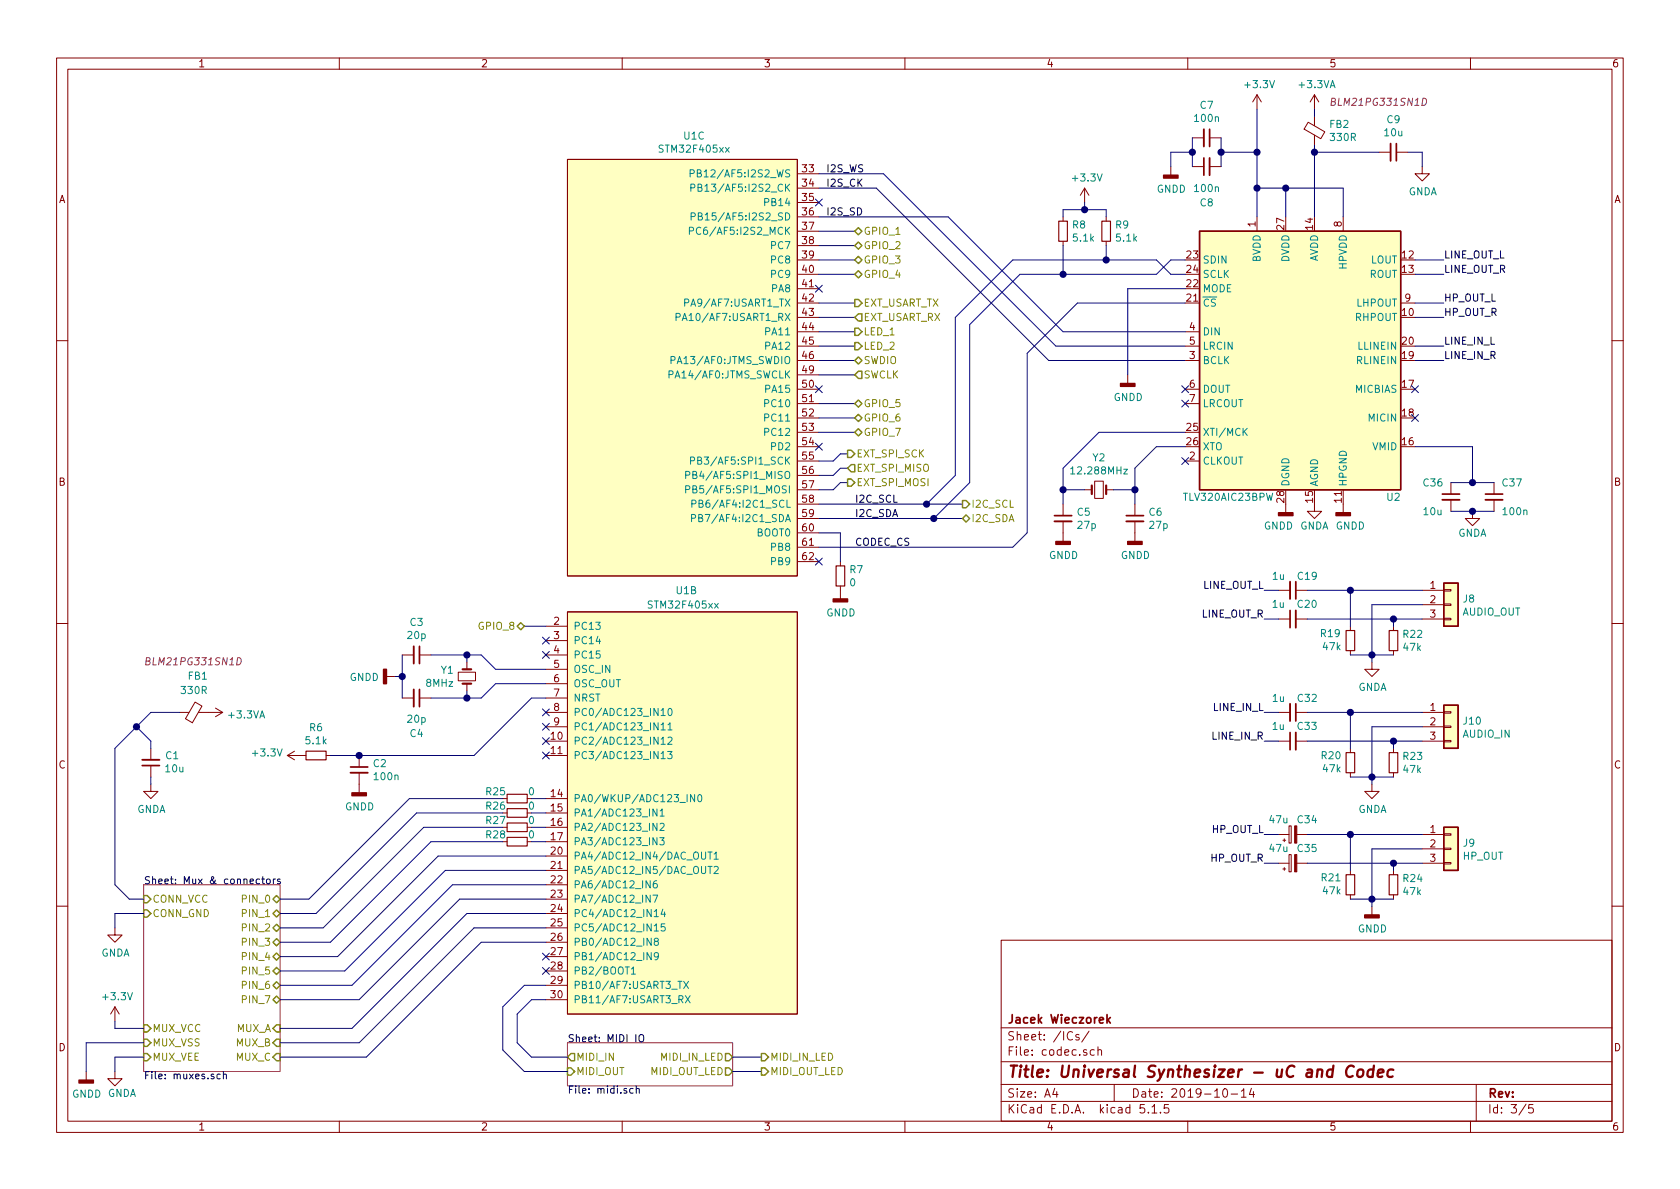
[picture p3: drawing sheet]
<svg xmlns="http://www.w3.org/2000/svg" width="297mm" height="210mm" viewBox="0 0 297 210" stroke-linecap="round" stroke-linejoin="round" font-family="sans-serif">
<g fill="none" stroke="#840000" stroke-width=".18">
<path d="M10 10.3h277v189.9h-277zM12 12.2h273v186.1h-273zM60 10.3v1.9M110 10.3v1.9M160 10.3v1.9M210 10.3v1.9M222.2 16.8l-.7 1.2M222.2 16.8v2.5M222.2 16.8l.8 1.2M232.4 16.8v2.5M232.4 16.8l-.8 1.2M232.4 16.8l.8 1.2"/>
<path d="M260 10.3v1.9M100.3 28.2h40.7v73.6h-40.7zM141 30.7h3.8M141 33.3h3.8M141 35.8h3.8M141 38.3h3.8M188 38.3v.8M191.8 33.3l-.8 1.2M191.8 33.3v2.5M191.8 33.3l.7 1.2M195.6 38.3v.8M207 29.5v1.5"/>
<path d="M210.8 29.5h2.1M210.8 24.4h2.1M213.9 29.5h2M213.9 24.4h2M222.2 38.3v2.6M231.3 21.6l2.9 1.7-.7 1.2-2.9-1.7zM232.4 20.6v1.6M232.4 23.9v1.7M237.5 38.3v2.6M243.8 26.9h2.1M246.9 26.9h2M251.5 29.5v1.2h1.2l-1.2 1.3-1.3-1.3h1.3"/>
<path d="M141 40.9h3.8M141 43.4h3.8M141 46h3.8M141 48.5h3.8M141 51h3.8M141 53.6h3.8M141 56.1h3.8M141 58.7h3.8M188 42.7v.7M195.6 42.7v.7M209.5 58.7h2.6M247.6 53.6h2.6"/>
<path d="M10 60.2h2M141 61.2h3.8M141 63.7h3.8M141 66.3h3.8M141 68.8h3.8M141 71.4h3.8M141 73.9h3.8M141 76.4h3.8M141 79h3.8M199.4 66.3v1.5M209.5 61.2h2.6M209.5 63.7h2.6"/>
<path d="M209.5 68.8h2.6M209.5 71.4h2.6M285 60.2h2M141 81.5h3.8M141 84.1h3.8M141 86.6h3.8M141 89.1h3.8M141 91.7h3.8M141 94.2h3.8M141 96.8h3.8M141 99.3h3.8M148.6 99.3v.8"/>
<path d="M188 89.1v2.1M188 92.2v3.6M191.8 86.6h1.2M193.5 85.1h1.6v3h-1.6zM195.6 86.6h1.2M200.7 89.1v2.1M200.7 92.2v3.6M209.5 81.5h2.6M227.3 89.1v1.6M232.4 89.1v1.3h1.3l-1.3 1.3-1.3-1.3h1.3M237.5 89.1v1.6M256.5 85.3v2.1"/>
<path d="M256.5 88.4v2M260.3 90.4v1.3h1.3l-1.3 1.3-1.2-1.3h1.2M264.2 85.3v2.1M264.2 88.4v2M10 110.3h2M68.3 119.6h1.5M71.1 115.8h2.1M74.2 115.8h2M81 118.9h3.1v1.5h-3.1zM82.5 117.1v1.3M96.5 115.8h3.8M96.5 110.7h3.8"/>
<path d="M96.5 113.3h3.8M96.5 118.4h3.8M100.3 108.2h40.7v71.1h-40.7zM148.6 103.6v2.3M226.1 104.4h2M226.1 109.5h2M229.1 104.4h2M229.1 109.5h2M238.8 110.7v.8M238.8 115.1v.7M242.6 117.1v1.3h1.2l-1.2 1.2-1.3-1.2h1.3M246.4 110.7v.8"/>
<path d="M246.4 115.1v.7M251.5 104.4h3.8M251.5 109.5h3.8M251.5 106.9h3.8M255.3 109.3h1.2v.3h-1.2zM255.3 104.3h1.2v.2h-1.2zM255.3 106.8h1.2v.3h-1.2zM285 110.3h2M26.7 138.7v1.2h1.2l-1.2 1.3-1.3-1.3h1.3M26.7 132.3v2.1M26.7 135.4v2M31.7 126h1.7"/>
<path d="M34.5 124.1l1.2 .8-1.7 2.9-1.2-.7zM35.1 126h4.3M38.1 125.2l1.3 .8M39.4 126l-1.3 .7M50.8 133.6l1.3 .8M50.8 133.6h3.3M52.1 132.8l-1.3 .8M57.7 133.6h.7M63.5 133.6v2M63.5 136.6v3.6M71.1 123.4h2.1M74.2 123.4h2"/>
<path d="M82.5 120.9v1.3M96.5 126h3.8M96.5 131.1h3.8M96.5 133.6h3.8M96.5 123.4h3.8M96.5 120.9h3.8M96.5 128.5h3.8M226.1 126h2M226.1 131.1h2M229.1 126h2M229.1 131.1h2M238.8 132.3v.8"/>
<path d="M238.8 136.6v.8M242.6 138.7v1.2h1.2l-1.2 1.3-1.3-1.3h1.3M246.4 132.3v.8M246.4 136.6v.8M251.5 126h3.8M251.5 131.1h3.8M251.5 128.5h3.8M255.3 130.9h1.2v.3h-1.2zM255.3 125.9h1.2v.2h-1.2zM255.3 128.4h1.2v.2h-1.2zM96.5 141.2h3.8M96.5 143.8h3.8"/>
<path d="M96.5 146.3h3.8M96.5 148.8h3.8M96.5 151.4h3.8M96.5 153.9h3.8M96.5 156.5h3.8M96.5 159h3.8M226.1 152.6h1.8M226.1 147.6h1.8M226.8 153.7h.5M226.8 148.6h.5M227.1 148.3v.5M227.1 153.4v.5"/>
<path d="M227.9 151.1h.4v3.1h-.4zM227.9 146h.4v3.1h-.4zM229.3 152.6h1.8M229.3 147.6h1.8M238.8 153.9v.8M238.8 158.2v.8M246.4 153.9v.8M246.4 158.2v.8M251.5 152.6h3.8M251.5 147.6h3.8M251.5 150.1h3.8M255.3 152.5h1.2v.3h-1.2z"/>
<path d="M255.3 147.4h1.2v.3h-1.2zM255.3 150h1.2v.2h-1.2zM10 160.2h2M20.3 164.1v1.2h1.3l-1.3 1.3-1.3-1.3h1.3M20.3 178l-.7 1.3M20.3 178v2.6M20.3 178l.8 1.3M96.5 161.5h3.8M96.5 164.1h3.8M96.5 166.6h3.8M96.5 169.2h3.8M96.5 171.7h3.8"/>
<path d="M96.5 174.2h3.8M96.5 176.8h3.8M177 166.3h108v32h-108zM242.6 160.3v1.5M285 160.2h2M15.2 189.5v1.5M20.3 189.5v1.2h1.3l-1.3 1.3-1.3-1.3h1.3M60 198.3v1.9M110 198.3v1.9M160 198.3v1.9M177 194.8h108M177 191.8h108"/>
<path d="M177 187.8h108M177 181.8h108M186.5 192.5l-.4 1h1M186.8 193v1M190.8 183a.37 .37 0 0 0-.6 .1l.1 .3 .5 .1v.1l-.2 .3-.4-.1M192.6 182.3l-1.3 2M193.5 185.7l-.4-.1-.3 .3v.6l.3 .1 .4-.1M194.1 185.7l.2-.1 .4 .1 .1 .9M194.1 185.1v1.5M197 191.8v3M202.3 195.3h-.7l-.1 .7 .3-.1 .5 .1 .1 .2-.1 .5-.2 .1-.6-.1M203 196.7v.1"/>
<path d="M203.7 195.8l.4-.5v1.5M203.7 196.8h.8M205.2 196.7v.1M206.6 195.3h-.7l-.1 .7 .2-.1 .6 .1 .1 .2-.1 .5-.2 .1-.6-.1M210 198.3v1.9M216.3 192.7l.4-.2a.94 .94 0 0 1 0 1.5 .79 .79 0 0 1-.4-1.3zM217.7 193.5h1.1M219.5 193l.4-.5v1.5M219.5 194h.8M221.3 192.5l-.4 1h.9M221.6 193v1M260 198.3v1.9"/>
<path d="M261 191.8v6.5M269.8 195.2l-1.2 2M271 195.3h-.7v.7l.2-.1 .5 .1 .1 .2-.1 .5-.2 .1-.5-.1"/>
</g>
<path d="M239.4 188.6a.88 .88 0 0 0-1 0 .88 .88 0 0 0-.4 1 .7 .7 0 0 0 .3 .8 .7 .7 0 0 0 .9-.1M240.1 189.3a.53 .53 0 0 1 .6-.2 .53 .53 0 0 1 .4 .4l-.1 .6a.54 .54 0 0 1-.5 .4 .54 .54 0 0 1-.5-.4zM242.8 189.2a.68 .68 0 0 0-1 .3v.8l.3 .1 .6-.1M242.9 188.4l-.2 2M243.6 189.8l1-.2v-.4h-.8l-.2 1 .2 .2 .6-.1M246.4 189.2a.68 .68 0 0 0-1 .3l-.1 .6 .1 .2 .2 .1 .6-.1" fill="none" stroke="#840000" stroke-width=".41"/>
<g fill="none" stroke="#840000" stroke-width=".3">
<path d="M212.9 27.9v3.1M213.9 22.9v3M246.9 25.4v3M186.4 91.2h3.1M199.1 91.2h3.1M255 87.4h3.1M262.6 87.4h3.1M74.2 114.3v3M228.1 107.9v3.1M229.1 102.9v3M25.1 135.4h3.1M62 135.6h3"/>
<path d="M74.2 121.9v3.1M228.1 129.5v3.1M229.1 124.5v3M195.7 179.4v1.5M196.3 179.9l-.6 .6M195.9 180.4l.4 .5"/>
</g>
<path d="M235.4 18l.6-.1 .1-.2v-.2l-.2-.1h-.4l-.2 1.2 .7-.1 .1-.3-.3-.2M25.8 116.9h.6l.1-.2v-.3l-.2-.1h-.4l-.1 1.3 .6-.2 .1-.3-.2-.2M25.4 156.5h24.1v33h-24.1zM100.3 184.4h29.2v7.6h-29.2z" fill="none" stroke="#840084" stroke-width=".18"/>
<g fill="none" stroke="#000" stroke-width=".18">
<path d="M45.9 155.5l-.4-.1-.2 .3 .1 .5h.5M46.3 155.4h.5M46.5 155v1.1l.3 .2M47.2 155.6l.1-.2 .4 .2 .1 .5-.1 .1-.4 .1-.1-.1zM48.3 155.4v.9M48.7 155.4l-.3 .1-.1 .2M49.5 155.5l-.3-.1-.2 .2 .1 .2 .4 .1v.3h-.5M38.9 190l-.3-.1-.2 .3 .1 .5h.4M39.5 190.1l.2-.2 .3 .1v.8M39.5 189.5v1.3M111.9 192.5h-.3l-.3 .2 .2 .6h.4M112.5 192.6l.2-.1h.3v.8"/>
<path d="M112.5 192v1.3M113 183.1a.45 .45 0 0 1 .8 0 .88 .88 0 0 1-.3 1.1h-.3a1.07 1.07 0 0 1-.2-1.1z"/>
</g>
<g fill="none" stroke="#848400" stroke-width=".25">
<path d="M151.1 58h.7l.6 .7-.6 .6h-.7zM151.1 46l.7-.7 .6 .7-.6 .6zM151.1 48.5l.7-.6 .6 .6-.6 .6zM151.1 40.9l.7-.6 .6 .6-.6 .6zM151.1 53h.7l.6 .6-.6 .6h-.7zM151.8 55.5h.6v1.3h-.6l-.7-.7zM151.8 42.8l.6 .6-.6 .7-.7-.7zM149.9 79.6h.6l.6 .7-.6 .6h-.6zM151.1 71.4l.7-.7 .6 .7-.6 .6zM151.1 73.9l.7-.6 .6 .6-.6 .6zM151.1 76.4l.7-.6 .6 .6-.6 .7zM151.1 60.6h.7l.6 .6-.6 .6h-.7z"/>
<path d="M151.8 65.7h.6v1.2h-.6l-.7-.6zM151.8 63.1l.6 .6-.6 .7-.7-.7zM149.9 84.7h.6l.6 .6-.6 .7h-.6zM150.5 82.2h.6v1.2h-.6l-.6-.6zM170.2 91.7l.6-.6 .6 .6-.6 .6zM170.2 88.5h.6l.6 .6-.6 .7h-.6zM91.4 110.7l.7-.6 .6 .6-.6 .7zM25.4 158.4h.6l.7 .6-.7 .6h-.6zM48.3 159l.6-.6 .6 .6-.6 .6zM25.4 160.9h.6l.7 .6-.7 .7h-.6zM48.3 161.5l.6-.6 .6 .6-.6 .7zM48.3 164.1l.6-.7 .6 .7-.6 .6z"/>
<path d="M48.3 166.6l.6-.6 .6 .6-.6 .7zM48.3 169.2l.6-.7 .6 .7-.6 .6zM48.3 171.7l.6-.6 .6 .6-.6 .6zM48.3 174.2l.6-.6 .6 .6-.6 .7zM48.3 176.8l.6-.7 .6 .7-.6 .6zM25.4 181.2h.6l.7 .7-.7 .6h-.6zM25.4 183.8h.6l.7 .6-.7 .6h-.6zM25.4 186.3h.6l.7 .6-.7 .7h-.6zM48.9 181.2h.6v1.3h-.6l-.6-.6zM48.9 183.8h.6v1.2h-.6l-.6-.6zM48.9 186.3h.6v1.3h-.6l-.6-.7zM100.3 188.8h.7l.6 .7-.6 .6h-.7z"/>
<path d="M101 186.3h.6v1.3h-.6l-.7-.7zM128.3 188.8h.6l.6 .7-.6 .6h-.6zM128.3 186.3h.6l.6 .6-.6 .7h-.6zM134.6 188.8h.7l.6 .7-.6 .6h-.7zM134.6 186.3h.7l.6 .6-.6 .7h-.7z"/>
</g>
<g fill="none" stroke="#840000" stroke-width=".2">
<path d="M187.2 39.1h1.5v3.6h-1.5zM194.8 39.1h1.5v3.6h-1.5zM147.8 100.1h1.6v3.5h-1.6zM238 111.5h1.5v3.6h-1.5zM245.6 111.5h1.5v3.6h-1.5zM54.1 132.8h3.6v1.6h-3.6zM238 133.1h1.5v3.5h-1.5zM245.6 133.1h1.5v3.5h-1.5zM89.7 140.5h3.5v1.5h-3.5zM89.7 143h3.5v1.5h-3.5zM89.7 145.5h3.5v1.6h-3.5zM89.7 148.1h3.5v1.5h-3.5z"/>
<path d="M238 154.7h1.5v3.5h-1.5zM245.6 154.7h1.5v3.5h-1.5z"/>
</g>
<g fill="none" stroke="#840000" stroke-width=".33">
<path d="M212.9 22.9v3M213.9 27.9v3.1M245.9 25.4v3M186.4 92.2h3.1M199.1 92.2h3.1M255 88.4h3.1M262.6 88.4h3.1M73.2 114.3v3M228.1 102.9v3M229.1 107.9v3.1M25.1 134.4h3.1M62 136.6h3"/>
<path d="M73.2 121.9v3.1M228.1 124.5v3M229.1 129.5v3.1"/>
</g>
<g fill="#840000" stroke="#840000" stroke-width=".25">
<path d="M14 191h2.5v.5h-2.5z"/>
<path d="M186.7 95.8h2.5v.5h-2.5z"/>
<path d="M199.4 95.8h2.5v.5h-2.5z"/>
<path d="M62.2 140.2h2.6v.5h-2.6z"/>
<path d="M67.8 118.4h.5v2.5h-.5z"/>
<path d="M198.1 67.8h2.6v.5h-2.6z"/>
<path d="M147.3 105.9h2.6v.5h-2.6z"/>
<path d="M226.1 90.7h2.5v.5h-2.5z"/>
<path d="M205.7 31h2.6v.5h-2.6z"/>
<path d="M236.2 90.7h2.6v.5h-2.6z"/>
<path d="M241.3 161.8h2.5v.5h-2.5z"/>
</g>
<g fill="#ffffc2" stroke="#ffffc2" stroke-width=".18">
<path d="M100.3 28.2h40.7v73.6h-40.7z"/>
<path d="M100.3 108.2h40.7v71.1h-40.7z"/>
<path d="M255.3 124.7h2.5v7.6h-2.5z"/>
<path d="M255.3 146.3h2.5v7.6h-2.5z"/>
<path d="M255.3 103.1h2.5v7.6h-2.5z"/>
<path d="M212.1 40.9h35.5v45.7h-35.5z"/>
</g>
<g fill="none" stroke="#008484" stroke-width=".18">
<path d="M122 30.7l.6-.1 .2-.2-.1-.3-.2-.1h-.5v1.3M122.1 33.2h.7v-.5l-.2-.1h-.5v1.2M122.2 38.3l.6-.1 .1-.1v-.3l-.2-.2h-.5v1.3M123.4 33.2l.6-.1 .1-.2-.1-.2-.6-.1v1.2h.5l.2-.1v-.3l-.2-.2M123.5 38.2h.5l.1-.4-.6-.2v1.3h.5l.2-.2v-.2l-.3-.3M119.5 56.1l.7-.1v-.5l-.2-.1h-.5v1.3M121.1 53.5h.6l.1-.2-.1-.3-.2-.1h-.4v1.2M121.9 40.8l.7-.1v-.4l-.7-.1v1.2M118.3 66.2l.6-.1v-.4l-.1-.1h-.5v1.2M118.6 63.7l.7-.1v-.4l-.2-.2h-.5v1.3M220 76.3l.5 .7M220.5 75.7l-.7 .8"/>
<path d="M121.2 84h.6l.2-.2-.1-.3-.2-.1h-.5v1.2M121.2 86.6l.6-.1 .2-.2-.1-.3-.2-.1h-.5v1.3M122.1 81.5l.7-.1v-.5l-.2-.1h-.5v1.3M122.3 91.6l.6-.1v-.4l-.1-.1h-.5v1.2M122.3 89.1l.6-.1 .2-.1-.1-.3-.2-.2h-.5v1.3M189.3 82.9l.4-.4v1.3M189.3 83.8h.7M116.9 130.7l.3-.4v1.3M116.9 133.2l.3-.3v1.3M116.9 125.6l.3-.3v1.2M116.9 128.2l.3-.4v1.3M116.9 131.6h.7"/>
<path d="M116.9 134.2h.7M116.9 126.5h.7M116.9 129.1h.7M118 132.9h.8l-.4 .5 .4 .1v.5l-.2 .2-.6-.2M118.1 130.5l.5-.2 .2 .4v.2l-.8 .7h.8M118.1 128.2l.4-.4v1.3M118.1 129.1h.7M118.2 125.4l.2-.1a.69 .69 0 0 1 .4 .6 .69 .69 0 0 1-.4 .6l-.2-.1-.1-.3zM115.4 158.3h.9l-.6 1.3M116.1 155.7h-.2a.79 .79 0 0 0-.2 1.3h.4l.1-.5-.2-.3h-.3l-.2 .3M116.2 143v1.3l-.8-1.3v1.3M116.2 145.6v1.3l-.8-1.3v1.3"/>
<path d="M116.7 148.1h.7l-.4 .5 .4 .1-.1 .6-.5 .1-.1-.1M116.7 143.4l.4-.4v1.3M116.7 145.7l.5-.1 .2 .3v.2l-.7 .8h.7M116.7 144.3h.7M122.8 140.5v1.3l-.7-1.3v1.3M123.5 140.6l.2-.1a.69 .69 0 0 1 .4 .6 .69 .69 0 0 1-.4 .7l-.3-.3v-.2zM125.2 150.7h.7M125.2 153.2h.7M125.6 150.7v1.2M125.6 153.2v1.3M126.3 151l.3-.3v1.2M126.3 153.3l.4-.1 .3 .4-.8 .9h.8"/>
<path d="M126.3 151.9h.7M111.6 171.3l.4-.3v1.3M111.6 172.3h.7M115.7 162.1h.7M115.7 164.6h.7M115.9 166.5l-.2-.3v-.2l.2-.1 .5 .1v.3l-.6 .2-.1 .2v.2l.2 .3 .4-.1 .1-.2v-.3l-.2-.1M116.4 169l-.2 .2h-.4l-.1-.2v-.3l.2-.3h.3l.2 .3a.88 .88 0 0 1-.2 1h-.4M117.2 160.8l-.3 .9h.8M117.5 161.3v.8M117.6 163.4h-.7v.6l.5-.2 .2 .3v.3l-.2 .2-.5-.1M120.9 173.5l.8 1.3M121.2 176.1l.8 1.2"/>
<path d="M121.7 173.5l-.8 1.3M122 176.1l-.8 1.2"/>
</g>
<path d="M193 85.8v1.6M195.6 85.8v1.6M81.8 118.4h1.5M81.8 120.9h1.5" fill="none" stroke="#840000" stroke-width=".38"/>
<path d="M212.1 40.9h35.5v45.7h-35.5zM255.3 103.1h2.5v7.6h-2.5zM255.3 124.7h2.5v7.6h-2.5zM255.3 146.3h2.5v7.6h-2.5z" fill="none" stroke="#840000" stroke-width=".25"/>
<g fill="#840000" stroke="#840000" stroke-width=".18">
<path d="M228.9 151.1h.4v3.1h-.4z"/>
<path d="M228.9 146h.4v3.1h-.4z"/>
</g>
<g fill="none" stroke="#000084" stroke-width=".18">
<path d="M222.2 19.3v19M232.4 19.3v1.3M144.2 35.2l1.2 1.2M144.8 33.3h10.1l30.5 30.4h24.1M144.8 30.7h11.4l30.5 30.5h22.8M144.8 38.3h22.8l20.4 20.4h21.5M145.4 35.2l-1.2 1.2M188 38.3v-1.2h7.6v1.2M191.8 35.8v1.3M210.8 24.4v5.1M210.8 26.9h-3.8v2.6M215.9 24.4v5.1"/>
<path d="M215.9 26.9h6.3M222.2 33.3h15.3v5M227.3 33.3v5M232.4 25.6v12.7M232.4 26.9h11.4M248.9 26.9h2.6v2.6M144.2 50.4l1.2 1.3M144.8 53.6h6.3M144.8 48.5h6.3M144.8 56.1h6.3M144.8 58.7h6.3M144.8 46h6.3"/>
<path d="M144.8 43.4h6.3M144.8 40.9h6.3M145.4 50.4l-1.2 1.3M188 43.4v5.1M195.6 43.4v2.6M209.5 46h-2.5l-2.5 2.5h-24.2l-8.9 8.9v27.9l-6.3 6.4M209.5 48.5h-2.5l-2.5-2.5h-25.4l-10.2 10.1v28l-5.1 5M209.5 53.6h-19l-8.9 8.9v31.7l-2.5 2.6h-34.3M209.5 51h-10.1v15.3M250.2 53.6h5.1M250.2 48.5h5.1M250.2 56.1h5.1"/>
<path d="M250.2 46h5.1M144.2 78.4l1.2 1.2M144.2 68.2l1.2 1.2M144.8 61.2h6.3M144.8 63.7h6.3M144.8 73.9h6.3M144.8 71.4h6.3M144.8 76.4h6.3M144.8 66.3h6.3M145.4 68.2l-1.2 1.2M145.4 78.4l-1.2 1.2M208.9 68.2l1.3 1.2"/>
<path d="M208.9 70.8l1.3 1.2M209.5 79h-5l-3.8 3.8v6.3M209.5 76.4h-15.2l-6.3 6.4v6.3M210.2 68.2l-1.3 1.2M210.2 70.8l-1.3 1.2M249.6 73.3l1.2 1.2M249.6 68.2l1.2 1.2M250.2 79h10.1v6.3M250.2 61.2h5.1M250.2 63.7h5.1M250.8 73.3l-1.2 1.2M250.8 68.2l-1.2 1.2"/>
<path d="M144.2 98.7l1.2 1.2M144.8 94.2h3.8v5.1M144.8 89.1h25.4M144.8 91.7h25.4M145.4 98.7l-1.2 1.2M149.9 80.3h-1.3l-1.3 1.2h-2.5M149.9 82.8h-1.3l-1.3 1.3h-2.5M149.9 85.3h-1.3l-1.3 1.3h-2.5M188 86.6h3.8M196.8 86.6h3.9M208.9 80.9l1.3 1.2M210.2 80.9l-1.3 1.2"/>
<path d="M256.5 85.3h7.7M256.5 90.4h7.7M69.8 119.6h1.3M71.1 115.8v7.6M76.2 115.8h8.9l2.5 2.6h8.9M82.5 115.8v1.3M92.7 110.7h3.8M95.9 115.2l1.2 1.2M95.9 112.7l1.2 1.2M97.1 115.2l-1.2 1.2M97.1 112.7l-1.2 1.2M223.5 109.5h2.6"/>
<path d="M223.5 104.4h2.6M231.1 109.5h20.4M231.1 104.4h20.4M238.8 104.4v6.3M238.8 115.8h7.6M246.4 109.5v1.2M251.5 106.9h-8.9v10.2M24.1 128.5l2.6 2.6v1.2M26.7 137.4v1.3M31.7 126h-5l-6.4 6.3v24.2l2.6 2.5h2.5M82.5 122.2v1.2M95.9 133l1.2 1.2"/>
<path d="M95.9 130.4l1.2 1.3M95.9 127.9l1.2 1.2M95.9 125.4l1.2 1.2M96.5 123.4h-2.5l-10.2 10.2h-25.4M96.5 120.9h-8.9l-2.5 2.5h-8.9M97.1 127.9l-1.2 1.2M97.1 133l-1.2 1.2M97.1 130.4l-1.2 1.3M97.1 125.4l-1.2 1.2M223.5 126h2.6M223.5 131.1h2.6M231.1 126h20.4"/>
<path d="M231.1 131.1h20.4M238.8 137.4h7.6M238.8 126v6.3M246.4 131.1v1.2M251.5 128.5h-8.9v10.2M88.9 143.8h-15.2l-17.8 17.7h-6.4M88.9 141.2h-16.5l-17.8 17.8h-5.1M88.9 148.8h-12.7l-17.8 17.8h-8.9M88.9 146.3h-14l-17.8 17.8h-7.6M94 148.8h2.5M94 141.2h2.5M94 146.3h2.5"/>
<path d="M94 143.8h2.5M96.5 151.4h-19l-17.8 17.8h-10.2M96.5 159h-15.2l-17.8 17.8h-14M96.5 156.5h-16.5l-17.8 17.7h-12.7M96.5 153.9h-17.8l-17.7 17.8h-11.5M223.5 147.6h2.6M223.5 152.6h2.6M231.1 147.6h20.4M231.1 152.6h20.4M238.8 159h7.6M238.8 147.6v6.3M246.4 152.6v1.3"/>
<path d="M251.5 150.1h-8.9v10.2M25.4 161.5h-5.1v2.6M95.9 171.1l1.2 1.2M95.9 168.5l1.2 1.3M96.5 174.2h-3.8l-3.8 3.8v7.7l3.8 3.8h7.6M96.5 176.8h-2.5l-2.6 2.5v5.1l2.6 2.5h6.3M96.5 161.5h-14l-20.3 20.4h-12.7M96.5 166.6h-11.4l-20.3 20.3h-15.3M96.5 164.1h-12.7l-20.3 20.3h-14M97.1 171.1l-1.2 1.2M97.1 168.5l-1.2 1.3M20.3 180.6v1.3h5.1"/>
<path d="M25.4 186.9h-5.1v2.6M25.4 184.4h-10.2v5.1M129.5 189.5h5.1M129.5 186.9h5.1"/>
</g>
<g fill="#000084" stroke="#000084" stroke-width=".25">
<circle cx="215.9" cy="26.9" r=".51"/>
<circle cx="24.1" cy="128.5" r=".51"/>
<circle cx="195.6" cy="46" r=".51"/>
<circle cx="82.6" cy="123.4" r=".51"/>
<circle cx="238.8" cy="104.4" r=".51"/>
<circle cx="222.3" cy="26.9" r=".51"/>
<circle cx="63.5" cy="133.6" r=".51"/>
<circle cx="246.4" cy="109.5" r=".51"/>
<circle cx="242.6" cy="115.8" r=".51"/>
<circle cx="260.3" cy="90.4" r=".51"/>
<circle cx="82.6" cy="115.8" r=".51"/>
<circle cx="188" cy="48.5" r=".51"/>
<circle cx="242.6" cy="159" r=".51"/>
<circle cx="246.4" cy="131.1" r=".51"/>
<circle cx="238.8" cy="126" r=".51"/>
<circle cx="188" cy="86.6" r=".51"/>
<circle cx="222.3" cy="33.3" r=".51"/>
<circle cx="163.8" cy="89.1" r=".51"/>
<circle cx="191.8" cy="37.1" r=".51"/>
<circle cx="242.6" cy="137.4" r=".51"/>
<circle cx="210.8" cy="26.9" r=".51"/>
<circle cx="246.4" cy="152.6" r=".51"/>
<circle cx="200.7" cy="86.6" r=".51"/>
<circle cx="165.1" cy="91.7" r=".51"/>
<circle cx="71.1" cy="119.6" r=".51"/>
<circle cx="232.4" cy="26.9" r=".51"/>
<circle cx="260.3" cy="85.3" r=".51"/>
<circle cx="227.3" cy="33.3" r=".51"/>
<circle cx="238.8" cy="147.6" r=".51"/>
</g>
<text font-size="2.8" fill="#840000" x="178" y="190.5">Title: Universal Synthesizer - uC and Codec</text>
<g font-size="2.1" fill="#840000">
<text x="178" y="184">Sheet: /ICs/</text>
<text x="178" y="181">Jacek Wieczorek</text>
<text x="178" y="186.7">File: codec.sch</text>
<text x="178" y="196.9">KiCad E.D.A. kicad 5.1.5</text>
<text x="178" y="194.1">Size: A4</text>
<text x="200" y="194.1">Date: 2019-10-14</text>
<text x="263" y="194.1">Rev:</text>
<text x="263" y="196.9">Id: 3/5</text>
</g>
<g font-size="1.8" fill="#840000">
<text x="35" y="11.9">1</text>
<text x="85" y="11.9">2</text>
<text x="135" y="11.9">3</text>
<text x="185" y="11.9">4</text>
<text x="235" y="11.9">5</text>
<text x="285" y="11.9">6</text>
<text x="10.4" y="35.9">A</text>
<text x="141.9" y="30.5">33</text>
<text x="141.9" y="33">34</text>
<text x="141.9" y="35.6">35</text>
<text x="285.4" y="35.9">A</text>
<text x="141.9" y="38.1">36</text>
<text x="141.9" y="40.6">37</text>
<text x="222" y="40.1" transform="rotate(-90 222 40.1)">1</text>
<text x="227.1" y="40.6" transform="rotate(-90 227.1 40.6)">27</text>
<text x="232.2" y="40.6" transform="rotate(-90 232.2 40.6)">14</text>
<text x="237.2" y="40.1" transform="rotate(-90 237.2 40.1)">8</text>
<text x="141.9" y="43.2">38</text>
<text x="141.9" y="45.7">39</text>
<text x="209.9" y="45.7">23</text>
<text x="248" y="45.7">12</text>
<text x="141.9" y="48.3">40</text>
<text x="141.9" y="50.8">41</text>
<text x="141.9" y="53.3">42</text>
<text x="209.9" y="53.3">21</text>
<text x="209.9" y="50.8">22</text>
<text x="209.9" y="48.3">24</text>
<text x="248" y="48.3">13</text>
<text x="248.4" y="53.3">9</text>
<text x="141.9" y="55.9">43</text>
<text x="141.9" y="58.4">44</text>
<text x="210.3" y="58.4">4</text>
<text x="248" y="55.9">10</text>
<text x="141.9" y="61">45</text>
<text x="141.9" y="63.5">46</text>
<text x="210.3" y="63.5">3</text>
<text x="210.3" y="61">5</text>
<text x="248" y="63.5">19</text>
<text x="248" y="61">20</text>
<text x="141.9" y="66">49</text>
<text x="141.9" y="68.6">50</text>
<text x="141.9" y="71.1">51</text>
<text x="210.3" y="68.6">6</text>
<text x="210.3" y="71.1">7</text>
<text x="248" y="68.6">17</text>
<text x="141.9" y="73.7">52</text>
<text x="141.9" y="76.2">53</text>
<text x="209.9" y="76.2">25</text>
<text x="248" y="73.7">18</text>
<text x="141.9" y="78.7">54</text>
<text x="141.9" y="81.3">55</text>
<text x="141.9" y="83.8">56</text>
<text x="209.9" y="78.7">26</text>
<text x="210.3" y="81.3">2</text>
<text x="248" y="78.7">16</text>
<text x="10.4" y="85.9">B</text>
<text x="141.9" y="86.4">57</text>
<text x="141.9" y="88.9">58</text>
<text x="227.1" y="88.8" transform="rotate(-90 227.1 88.8)">28</text>
<text x="232.2" y="88.8" transform="rotate(-90 232.2 88.8)">15</text>
<text x="237.2" y="88.8" transform="rotate(-90 237.2 88.8)">11</text>
<text x="285.4" y="85.9">B</text>
<text x="141.9" y="91.4">59</text>
<text x="141.9" y="94">60</text>
<text x="141.9" y="96.5">61</text>
<text x="141.9" y="99.1">62</text>
<text x="252.9" y="104.1">1</text>
<text x="252.9" y="106.7">2</text>
<text x="97.9" y="110.5">2</text>
<text x="97.9" y="113">3</text>
<text x="252.9" y="109.2">3</text>
<text x="97.9" y="115.6">4</text>
<text x="97.9" y="118.1">5</text>
<text x="97.9" y="120.6">6</text>
<text x="97.9" y="123.2">7</text>
<text x="97.9" y="125.7">8</text>
<text x="252.9" y="125.7">1</text>
<text x="97.5" y="130.8">10</text>
<text x="97.9" y="128.3">9</text>
<text x="252.9" y="128.3">2</text>
<text x="252.9" y="130.8">3</text>
<text x="10.4" y="135.9">C</text>
<text x="97.5" y="133.3">11</text>
<text x="285.4" y="135.9">C</text>
<text x="97.5" y="141">14</text>
<text x="97.5" y="143.5">15</text>
<text x="97.5" y="146">16</text>
<text x="97.5" y="148.6">17</text>
<text x="252.9" y="147.3">1</text>
<text x="252.9" y="149.9">2</text>
<text x="97.5" y="151.1">20</text>
<text x="97.5" y="153.7">21</text>
<text x="252.9" y="152.4">3</text>
<text x="97.5" y="156.2">22</text>
<text x="97.5" y="158.7">23</text>
<text x="97.5" y="161.3">24</text>
<text x="97.5" y="163.8">25</text>
<text x="97.5" y="166.4">26</text>
<text x="97.5" y="168.9">27</text>
<text x="97.5" y="171.4">28</text>
<text x="97.5" y="174">29</text>
<text x="97.5" y="176.5">30</text>
<text x="10.4" y="185.9">D</text>
<text x="285.4" y="185.9">D</text>
<text x="35" y="199.9">1</text>
<text x="85" y="199.9">2</text>
<text x="135" y="199.9">3</text>
<text x="185" y="199.9">4</text>
<text x="235" y="199.9">5</text>
<text x="285" y="199.9">6</text>
</g>
<g font-size="1.8" fill="#008484">
<text x="220.3" y="15.6">+3.3V</text>
<text x="229.8" y="15.6">+3.3VA</text>
<text x="211.4" y="21.6">100n</text>
<text x="212.2" y="19.2">C7</text>
<text x="235.1" y="22.6">FB2</text>
<text x="245.3" y="21.8">C9</text>
<text x="116.9" y="27">STM32F405xx</text>
<text x="121" y="24.7">U1C</text>
<text x="235.4" y="24.9">330R</text>
<text x="244.9" y="24.1">10u</text>
<text x="123.6" y="31.4">PB12/AF5:I2S2_WS</text>
<text x="123.9" y="33.9">PB13/AF5:I2S2_CK</text>
<text x="189.8" y="32.1">+3.3V</text>
<text x="204.5" y="34.1">GNDD</text>
<text x="211.4" y="34">100n</text>
<text x="249" y="34.5">GNDA</text>
<text x="123.4" y="41.5">PC6/AF5:I2S2_MCK</text>
<text x="124" y="39">PB15/AF5:I2S2_SD</text>
<text x="135.5" y="36.4">PB14</text>
<text x="189.7" y="40.4">R8</text>
<text x="197.3" y="40.4">R9</text>
<text x="212.2" y="36.5">C8</text>
<text x="136.5" y="44.1">PC7</text>
<text x="136.5" y="46.6">PC8</text>
<text x="189.8" y="42.7">5.1k</text>
<text x="197.5" y="42.7">5.1k</text>
<text x="212.6" y="46.6">SDIN</text>
<text x="222.9" y="46.4" transform="rotate(-90 222.9 46.4)">BVDD</text>
<text x="228" y="46.4" transform="rotate(-90 228 46.4)">DVDD</text>
<text x="233" y="46.4" transform="rotate(-90 233 46.4)">AVDD</text>
<text x="238.1" y="47.6" transform="rotate(-90 238.1 47.6)">HPVDD</text>
<text x="242.3" y="46.6">LOUT</text>
<text x="136.5" y="49.1">PC9</text>
<text x="136.5" y="51.7">PA8</text>
<text x="212.6" y="51.7">MODE</text>
<text x="212.6" y="49.1">SCLK</text>
<text x="242.1" y="49.1">ROUT</text>
<text x="120.6" y="56.8">PA10/AF7:USART1_RX</text>
<text x="121.8" y="54.2">PA9/AF7:USART1_TX</text>
<text x="135.5" y="59.3">PA11</text>
<text x="212.6" y="54.2">CS</text>
<text x="212.6" y="59.3">DIN</text>
<text x="239.7" y="56.8">RHPOUT</text>
<text x="239.9" y="54.2">LHPOUT</text>
<text x="119.4" y="64.4">PA13/AF0:JTMS_SWDIO</text>
<text x="135.5" y="61.8">PA12</text>
<text x="212.6" y="64.4">BCLK</text>
<text x="212.6" y="61.8">LRCIN</text>
<text x="240.1" y="64.4">RLINEIN</text>
<text x="240.3" y="61.8">LLINEIN</text>
<text x="118.9" y="66.9">PA14/AF0:JTMS_SWCLK</text>
<text x="135.5" y="69.5">PA15</text>
<text x="196.9" y="70.9">GNDD</text>
<text x="212.6" y="69.5">DOUT</text>
<text x="239.7" y="69.5">MICBIAS</text>
<text x="135.5" y="72">PC10</text>
<text x="135.5" y="74.5">PC11</text>
<text x="135.5" y="77.1">PC12</text>
<text x="212.6" y="77.1">XTI/MCK</text>
<text x="212.6" y="72">LRCOUT</text>
<text x="242.1" y="74.5">MICIN</text>
<text x="123.5" y="82.2">PB3/AF5:SPI1_SCK</text>
<text x="136.5" y="79.6">PD2</text>
<text x="189.8" y="83.9">12.288MHz</text>
<text x="193.2" y="81.6">Y2</text>
<text x="212.6" y="82.2">CLKOUT</text>
<text x="212.6" y="79.6">XTO</text>
<text x="242.7" y="79.6">VMID</text>
<text x="122.8" y="84.7">PB4/AF5:SPI1_MISO</text>
<text x="122.8" y="87.2">PB5/AF5:SPI1_MOSI</text>
<text x="123.8" y="89.8">PB6/AF4:I2C1_SCL</text>
<text x="209.4" y="88.6">TLV320AIC23BPW</text>
<text x="228" y="86.1" transform="rotate(-90 228 86.1)">DGND</text>
<text x="233" y="86.1" transform="rotate(-90 233 86.1)">AGND</text>
<text x="238.1" y="86.1" transform="rotate(-90 238.1 86.1)">HPGND</text>
<text x="245.3" y="88.6">U2</text>
<text x="251.7" y="86">C36</text>
<text x="265.7" y="86">C37</text>
<text x="123.6" y="92.3">PB7/AF4:I2C1_SDA</text>
<text x="133.9" y="94.9">BOOT0</text>
<text x="190.5" y="91.2">C5</text>
<text x="190.6" y="93.5">27p</text>
<text x="203.2" y="91.2">C6</text>
<text x="203.3" y="93.5">27p</text>
<text x="223.5" y="93.6">GNDD GNDA</text>
<text x="236.2" y="93.6">GNDD</text>
<text x="251.8" y="91.1">10u</text>
<text x="257.8" y="94.9">GNDA</text>
<text x="265.9" y="91.1">100n</text>
<text x="136.5" y="97.4">PB8</text>
<text x="136.5" y="99.9">PB9</text>
<text x="150.3" y="101.4">R7</text>
<text x="185.5" y="98.9">GNDD</text>
<text x="198.2" y="98.9">GNDD</text>
<text x="114.9" y="107.6">STM32F405xx</text>
<text x="119.6" y="105.1">U1B</text>
<text x="150.3" y="103.7">0</text>
<text x="225" y="107.5">1u</text>
<text x="225" y="102.5">1u</text>
<text x="229.5" y="107.5">C20</text>
<text x="229.5" y="102.5">C19</text>
<text x="258.7" y="106.5">J8</text>
<text x="72.1" y="113">20p</text>
<text x="72.5" y="110.7">C3</text>
<text x="101.3" y="111.4">PC13</text>
<text x="101.3" y="113.9">PC14</text>
<text x="146.1" y="109">GNDD</text>
<text x="233.6" y="112.7">R19</text>
<text x="248.2" y="112.8">R22</text>
<text x="258.5" y="108.9">AUDIO_OUT</text>
<text x="78" y="119.1">Y1</text>
<text x="101.3" y="116.5">PC15</text>
<text x="101.3" y="119">OSC_IN</text>
<text x="234" y="115">47k</text>
<text x="248.2" y="115.1">47k</text>
<text x="32.2" y="122.7">330R</text>
<text x="33.3" y="120.2">FB1</text>
<text x="61.8" y="120.4">GNDD</text>
<text x="75.4" y="121.5">8MHz</text>
<text x="101.3" y="121.5">OSC_OUT</text>
<text x="101.3" y="124.1">NRST</text>
<text x="225" y="124.1">1u</text>
<text x="229.5" y="124.1">C32</text>
<text x="240.1" y="122.2">GNDA</text>
<text x="40.6" y="127">+3.3VA</text>
<text x="54.2" y="131.6">5.1k</text>
<text x="54.8" y="129.3">R6</text>
<text x="72.1" y="127.8">20p</text>
<text x="72.5" y="130.3">C4</text>
<text x="101.3" y="131.7">PC2/ADC123_IN12</text>
<text x="101.3" y="126.6">PC0/ADC123_IN10</text>
<text x="101.3" y="129.2">PC1/ADC123_IN11</text>
<text x="225" y="129.1">1u</text>
<text x="229.5" y="129.1">C33</text>
<text x="258.7" y="130.4">AUDIO_IN</text>
<text x="258.8" y="128.1">J10</text>
<text x="29.3" y="134.3">C1</text>
<text x="29.3" y="136.6">10u</text>
<text x="44.8" y="133.8">+3.3V</text>
<text x="66" y="135.7">C2</text>
<text x="66.3" y="138">100n</text>
<text x="101.3" y="134.2">PC3/ADC123_IN13</text>
<text x="233.7" y="134.3">R20</text>
<text x="234" y="136.6">47k</text>
<text x="248.2" y="134.4">R23</text>
<text x="248.2" y="136.7">47k</text>
<text x="24.2" y="143.8">GNDA</text>
<text x="61" y="143.3">GNDD</text>
<text x="86" y="140.6">R25</text>
<text x="86" y="143.2">R26</text>
<text x="93.5" y="140.6">0</text>
<text x="93.5" y="143.2">0</text>
<text x="101.3" y="141.9">PA0/WKUP/ADC123_IN0</text>
<text x="240.1" y="143.8">GNDA</text>
<text x="86" y="145.7">R27</text>
<text x="86" y="148.3">R28</text>
<text x="93.5" y="145.7">0</text>
<text x="93.5" y="148.3">0</text>
<text x="101.3" y="144.4">PA1/ADC123_IN1</text>
<text x="101.3" y="146.9">PA2/ADC123_IN2</text>
<text x="101.3" y="149.5">PA3/ADC123_IN3</text>
<text x="224.5" y="145.6">47u</text>
<text x="229.5" y="145.6">C34</text>
<text x="258.8" y="149.7">J9</text>
<text x="101.3" y="152">PA4/ADC12_IN4/DAC_OUT1</text>
<text x="101.3" y="154.6">PA5/ADC12_IN5/DAC_OUT2</text>
<text x="224.5" y="150.7">47u</text>
<text x="229.5" y="150.7">C35</text>
<text x="233.7" y="155.8">R21</text>
<text x="248.2" y="156">R24</text>
<text x="258.6" y="152">HP_OUT</text>
<text x="101.3" y="157.1">PA6/ADC12_IN6</text>
<text x="101.3" y="159.6">PA7/ADC12_IN7</text>
<text x="234" y="158.2">47k</text>
<text x="248.2" y="158.3">47k</text>
<text x="101.3" y="162.2">PC4/ADC12_IN14</text>
<text x="101.3" y="164.7">PC5/ADC12_IN15</text>
<text x="101.3" y="167.3">PB0/ADC12_IN8</text>
<text x="240.1" y="164.9">GNDD</text>
<text x="17.9" y="169.2">GNDA</text>
<text x="101.3" y="169.8">PB1/ADC12_IN9</text>
<text x="101.3" y="172.3">PB2/BOOT1</text>
<text x="18.4" y="176.9">+3.3V</text>
<text x="101.3" y="174.9">PB10/AF7:USART3_TX</text>
<text x="101.3" y="177.4">PB11/AF7:USART3_RX</text>
<text x="12.8" y="194.1">GNDD GNDA</text>
</g>
<g font-size="1.8" fill="#840084">
<text x="235.8" y="18.7">BLM21PG331SN1D</text>
<text x="26.3" y="117.6">BLM21PG331SN1D</text>
</g>
<g font-size="1.8">
<text x="146" y="30.5">I2S_WS</text>
<text x="146" y="33">I2S_CK</text>
<text x="146" y="38.1">I2S_SD</text>
<text x="255.3" y="45.7">LINE_OUT_L</text>
<text x="255.3" y="53.3">HP_OUT_L</text>
<text x="255.3" y="48.3">LINE_OUT_R</text>
<text x="255.3" y="55.9">HP_OUT_R</text>
<text x="255.3" y="63.5">LINE_IN_R</text>
<text x="255.3" y="61">LINE_IN_L</text>
<text x="151.1" y="88.9">I2C_SCL</text>
<text x="151.1" y="91.4">I2C_SDA</text>
<text x="151.1" y="96.5">CODEC_CS</text>
<text x="212.7" y="104.1">LINE_OUT_L</text>
<text x="212.5" y="109.2">LINE_OUT_R</text>
<text x="214.7" y="125.7">LINE_IN_L</text>
<text x="214.5" y="130.8">LINE_IN_R</text>
<text x="214.3" y="147.3">HP_OUT_L</text>
<text x="214.1" y="152.4">HP_OUT_R</text>
<text x="25.4" y="156.4">Sheet: Mux &amp; connectors</text>
<text x="100.3" y="184.3">Sheet: MIDI IO</text>
<text x="25.4" y="190.8">File: muxes.sch</text>
<text x="100.3" y="193.4">File: midi.sch</text>
</g>
<g font-size="1.8" fill="#848400">
<text x="152.7" y="41.5">GPIO_1</text>
<text x="152.7" y="46.6">GPIO_3</text>
<text x="152.7" y="44.1">GPIO_2</text>
<text x="152.7" y="49.1">GPIO_4</text>
<text x="152.7" y="56.8">EXT_USART_RX</text>
<text x="152.7" y="59.3">LED_1</text>
<text x="152.7" y="54.2">EXT_USART_TX</text>
<text x="152.7" y="64.4">SWDIO</text>
<text x="152.7" y="61.8">LED_2</text>
<text x="152.7" y="66.9">SWCLK</text>
<text x="152.7" y="72">GPIO_5</text>
<text x="152.7" y="74.5">GPIO_6</text>
<text x="152.7" y="77.1">GPIO_7</text>
<text x="151.4" y="80.9">EXT_SPI_SCK</text>
<text x="151.4" y="83.4">EXT_SPI_MISO</text>
<text x="151.4" y="86">EXT_SPI_MOSI</text>
<text x="171.7" y="89.8">I2C_SCL</text>
<text x="171.7" y="92.3">I2C_SDA</text>
<text x="84.8" y="111.4">GPIO_8</text>
<text x="26.9" y="159.6">CONN_VCC</text>
<text x="43.1" y="159.6">PIN_0</text>
<text x="26.9" y="162.2">CONN_GND</text>
<text x="43.1" y="162.2">PIN_1</text>
<text x="43.1" y="164.7">PIN_2</text>
<text x="43.1" y="167.3">PIN_3</text>
<text x="43.1" y="169.8">PIN_4</text>
<text x="43.1" y="172.3">PIN_5</text>
<text x="43.1" y="174.9">PIN_6</text>
<text x="43.1" y="177.4">PIN_7</text>
<text x="26.9" y="182.5">MUX_VCC</text>
<text x="26.9" y="185">MUX_VSS</text>
<text x="41.8" y="182.5">MUX_A</text>
<text x="41.8" y="185">MUX_B</text>
<text x="26.9" y="187.6">MUX_VEE</text>
<text x="41.8" y="187.6">MUX_C</text>
<text x="101.9" y="187.6">MIDI_IN</text>
<text x="101.9" y="190.1">MIDI_OUT</text>
<text x="115" y="190.1">MIDI_OUT_LED</text>
<text x="117" y="187.6">MIDI_IN_LED</text>
<text x="136.1" y="190.1">MIDI_OUT_LED</text>
<text x="136.1" y="187.6">MIDI_IN_LED</text>
</g>
</svg>
